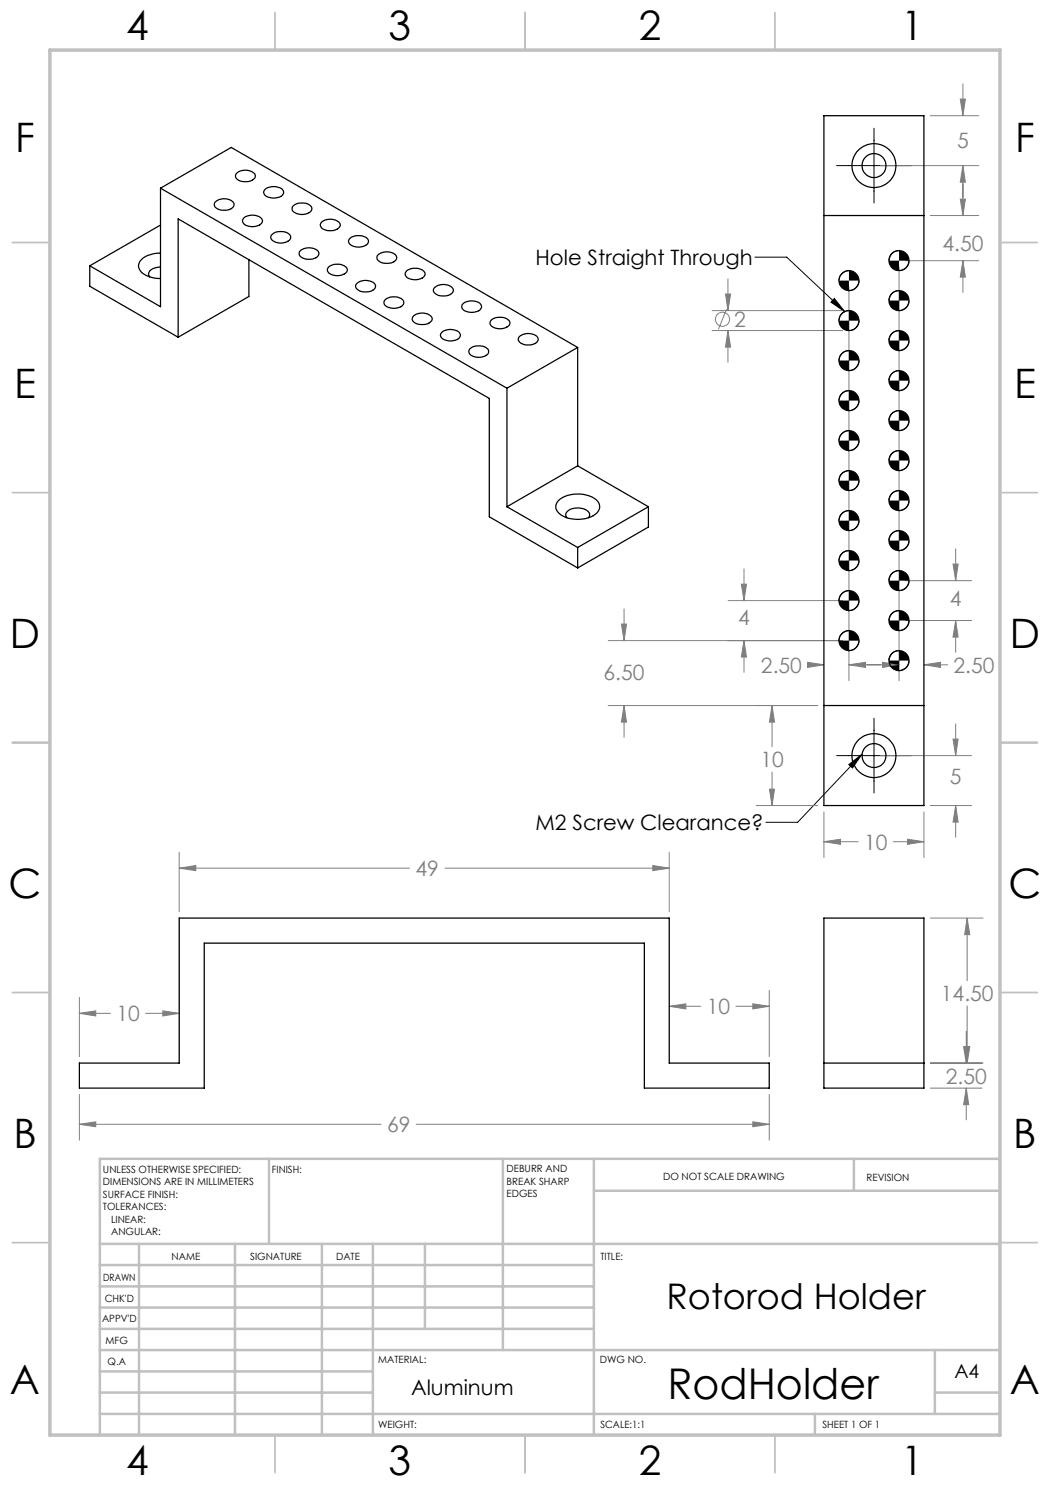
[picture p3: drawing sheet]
<svg xmlns="http://www.w3.org/2000/svg" width="210mm" height="297mm" viewBox="0 0 210 297" stroke-linecap="round" stroke-linejoin="round" font-family="sans-serif">
<g fill="none" stroke="#808080" stroke-width=".2">
<path d="M192.1 19.8h1l-.5 3.3zM192.6 16.8v6.3M176.1 33.1h19.7M186.1 23.1h9.7M192.1 39.8h1l-.5 3.3zM192.6 33.1l.5 3.3h-1zM192.6 33.1v10M145.1 58.8h1l-.5 3.3zM145.6 55.8v6.3M169.8 57.4v78.7M179.8 53.4v82.7M181.1 52.1h14.7"/>
<path d="M186.1 43.1h9.7M192.6 52.1l.5 3.3h-1zM192.6 52.1v6.4M142.4 62.1h26.1M142.4 66.1h26.1M145.3 61.8l-1.6 4.1M145.6 66.1l.5 3.3h-1zM145.6 66.1v6.4M148.3 116.8h1l-.5 3.3zM148.8 113.8v6.3M181.1 116.1h13.2M190.6 112.8h1l-.5 3.3z"/>
<path d="M191.1 109.8v6.3M121.6 128.1h46.9M124.3 124.8h1l-.5 3.3zM124.8 121.8v6.3M145.6 120.1h22.9M148.8 128.1l.5 3.3h-1zM148.8 128.1v6.4M161.5 132.5l3.3 .5-3.3 .5zM161.6 133h3.2M169.8 133l3.3-.5v1zM169.8 133h10M176.5 132.5l3.3 .5-3.3 .5z"/>
<path d="M181.1 124.1h13.2M184.8 133l3.3-.5v1zM184.8 133h4.7M191.1 124.1l.5 3.3h-1zM191.1 124.1v6.4M121.6 141.1h41.9M124.8 141.1l.5 3.3h-1zM124.8 141.1v6.4M153.9 157.8h1l-.5 3.3zM154.4 141.1l.5 3.3h-1zM154.4 141.1v8.3M154.4 154.4v6.7"/>
<path d="M176.1 151.1h18.2M190.6 147.8h1l-.5 3.3zM191.1 144.8v6.3M35.8 173.6l3.4-.5v1zM35.8 170.5v11.8M35.8 173.6h46.1M89 173.6h44.8M130.6 173.1l3.2 .5-3.2 .5zM133.8 170.5v11.8M151.2 161.1h12.3M164.8 168.3l3.3-.5v1.1zM164.8 162.4v9.1"/>
<path d="M164.8 168.3h6.8M178.6 168.3h6.2M181.5 167.8l3.3 .5-3.3 .6zM184.8 162.4v9.1M186.1 161.1h8.2M191.1 161.1l.5 3.3h-1zM191.1 161.1v6.4M15.9 199.5v11.8M153.8 198.1v13.2M186.1 183.6h10.5M193.4 183.6l.6 3.3h-1.1zM193.4 183.6v12.5"/>
<path d="M15.9 202.7l3.3-.5v1zM15.9 218.9v9.1M15.9 202.7h6.2M29.1 202.7h6.7M32.6 202.2l3.2 .5-3.2 .5zM133.8 201.3l3.4-.5v1zM133.8 201.3h6.4M147.2 201.3h6.6M150.6 200.8l3.2 .5-3.2 .5zM153.8 218.9v9.1M186.1 212.6h10.5M186.1 217.6h10.3"/>
<path d="M192.7 209.3h1l-.4 3.3zM192.9 209.3h1.1l-.6 3.3zM193.3 217.6l.4 3.3h-1zM193.3 206.3v6.3M193.3 217.6v6.4M193.4 201.2v11.4M15.9 224.9l3.3-.5v1zM15.9 224.9h60.3M83.3 224.9h70.5M150.6 224.4l3.2 .5-3.2 .5z"/>
<circle cx="144.5" cy="63.9" r="1.41"/>
</g>
<g fill="none" stroke="#000" stroke-width=".2">
<path d="M167.3 33.1h15M174.8 25.6v15M151 51.4h6.3l11.6 10.9M166.9 59.7l2 2.6-2.7-1.9zM169.8 54.1a2.04 2.04 0 0 0-2 2M171.8 56.1a2.04 2.04 0 0 1-2 2M179.8 50.1a1.98 1.98 0 0 0-2 2M179.8 58.1a1.98 1.98 0 0 0-2 2M181.8 52.1a1.98 1.98 0 0 1-2 2M169.8 78.1a1.98 1.98 0 0 0-2 2M169.8 70.1a1.98 1.98 0 0 0-2 2M169.8 62.1a2.04 2.04 0 0 0-2 2"/>
<path d="M171.8 72.1a2.04 2.04 0 0 1-2 2M171.8 64.1a1.98 1.98 0 0 1-2 2M179.8 74.1a2.04 2.04 0 0 0-2 2M179.8 66.1a2.04 2.04 0 0 0-2 2M181.8 76.1a1.98 1.98 0 0 1-2 2M181.8 68.1a1.98 1.98 0 0 1-2 2M181.8 60.1a1.98 1.98 0 0 1-2 2M169.8 94.1a2.04 2.04 0 0 0-2 2M169.8 86.1a2.04 2.04 0 0 0-2 2M171.8 96.1a1.98 1.98 0 0 1-2 2M171.8 88.1a2.04 2.04 0 0 1-2 2M171.8 80.1a2.04 2.04 0 0 1-2 2"/>
<path d="M179.8 98.1a2.04 2.04 0 0 0-2 2M179.8 90.1a1.98 1.98 0 0 0-2 2M179.8 82.1a2.04 2.04 0 0 0-2 2M181.8 92.1a1.98 1.98 0 0 1-2 2M181.8 84.1a1.92 1.92 0 0 1-2 2M169.8 118.1a2.04 2.04 0 0 0-2 2M169.8 110.1a1.98 1.98 0 0 0-2 2M169.8 102.1a1.98 1.98 0 0 0-2 2M171.8 112.1a2.04 2.04 0 0 1-2 2M171.8 104.1a1.98 1.98 0 0 1-2 2M179.8 114.1a2.04 2.04 0 0 0-2 2M179.8 106.1a2.04 2.04 0 0 0-2 2"/>
<path d="M181.8 116.1a1.92 1.92 0 0 1-2 2M181.8 108.1a1.98 1.98 0 0 1-2 2M181.8 100.1a1.98 1.98 0 0 1-2 2M169.8 126.1a2.04 2.04 0 0 0-2 2M171.8 128.1a2.04 2.04 0 0 1-2 2M171.8 120.1a2.04 2.04 0 0 1-2 2M179.8 130.1a1.98 1.98 0 0 0-2 2M179.8 122.1a1.98 1.98 0 0 0-2 2M181.8 132.1a1.98 1.98 0 0 1-2 2M181.8 124.1a1.98 1.98 0 0 1-2 2M167.3 151.1h15M169.8 152.9l2.6-2.1-1.9 2.8z"/>
<path d="M172.4 150.8l-12.9 13.7h-6.3M174.8 143.6v15"/>
</g>
<g fill="none" stroke="#c0c0c0" stroke-width=".35">
<path d="M55 2.5v7.5M105 2.5v7.5M155 2.5v7.5M2.5 48.5h7.5M200 48.5h7.5M2.5 98.5h7.5M200 98.5h7.5M2.5 148.5h7.5M200 148.5h7.5M2.5 198.5h7.5M200 198.5h7.5M2.5 248.5h7.5"/>
<path d="M200 248.5h7.5M55 287v7.5M105 287v7.5M155 287v7.5"/>
</g>
<g fill="none" stroke="#c0c0c0" stroke-width=".5">
<path d="M53.8 231.8v17M100.6 231.8v38.2M118.8 231.8v55.2M118.8 238.2h81.2M170.8 231.8v6.4M200 231.8h-180v55.2M20 248.8h180M20 257.3h98.8M20 253h98.8M27.8 248.8v38.2M47 248.8v38.2M64.4 248.8v38.2"/>
<path d="M74.6 248.8v38.2M85 248.8v17M20 265.8h98.8M20 261.5h98.8M20 278.5h54.6M20 274.3h54.6M20 270h180M187 278.5h13M187 270v12.8M20 282.8h180M163 282.8v4.2"/>
</g>
<path d="M10 10h190v277h-190z" fill="none" stroke="#c0c0c0" stroke-width=".7"/>
<path d="M166.9 59.7l2 2.6-2.7-1.9zM169.8 152.9l2.6-2.1-1.9 2.8zM177.8 52.1a1.98 1.98 0 0 0 2 2v-2zM179.8 50.1v2h2a1.98 1.98 0 0 0-2-2zM177.8 132.1a1.98 1.98 0 0 0 2 2v-2zM179.8 130.1v2h2a1.92 1.92 0 0 0-2-2zM177.8 124.1a1.98 1.98 0 0 0 2 2v-2zM179.8 122.1v2h2a1.98 1.98 0 0 0-2-2zM177.8 116.1a1.93 1.93 0 0 0 2 2v-2zM179.8 114.1v2h2a1.98 1.98 0 0 0-2-2zM177.8 108.1a1.98 1.98 0 0 0 2 2v-2zM179.8 106.1v2h2a1.98 1.98 0 0 0-2-2zM177.8 100.1a1.98 1.98 0 0 0 2 2v-2zM179.8 98.1v2h2a1.98 1.98 0 0 0-2-2zM177.8 92.1a1.98 1.98 0 0 0 2 2v-2zM179.8 90.1v2h2a1.92 1.92 0 0 0-2-2zM177.8 84.1a1.93 1.93 0 0 0 2 2v-2zM179.8 82.1v2h2a1.98 1.98 0 0 0-2-2zM177.8 76.1a1.98 1.98 0 0 0 2 2v-2zM179.8 74.1v2h2a1.98 1.98 0 0 0-2-2zM177.8 68.1a1.98 1.98 0 0 0 2 2v-2zM179.8 66.1v2h2a1.98 1.98 0 0 0-2-2zM177.8 60.1a1.98 1.98 0 0 0 2 2v-2zM179.8 58.1v2h2a1.92 1.92 0 0 0-2-2zM167.8 128.1a2.04 2.04 0 0 0 2 2v-2zM169.8 126.1v2h2a2.04 2.04 0 0 0-2-2zM167.8 120.1a2.04 2.04 0 0 0 2 2v-2zM169.8 118.1v2h2a2.04 2.04 0 0 0-2-2zM167.8 112.1a2.04 2.04 0 0 0 2 2v-2zM169.8 110.1v2h2a1.98 1.98 0 0 0-2-2zM167.8 104.1a1.98 1.98 0 0 0 2 2v-2zM169.8 102.1v2h2a2.04 2.04 0 0 0-2-2zM167.8 96.1a1.98 1.98 0 0 0 2 2v-2zM169.8 94.1v2h2a2.04 2.04 0 0 0-2-2zM167.8 88.1a2.04 2.04 0 0 0 2 2v-2zM169.8 86.1v2h2a2.04 2.04 0 0 0-2-2zM167.8 80.1a2.04 2.04 0 0 0 2 2v-2zM169.8 78.1v2h2a1.98 1.98 0 0 0-2-2zM167.8 72.1a2.04 2.04 0 0 0 2 2v-2zM169.8 70.1v2h2a2.04 2.04 0 0 0-2-2zM167.8 64.1a1.98 1.98 0 0 0 2 2v-2zM169.8 62.1v2h2a2.04 2.04 0 0 0-2-2zM167.8 56.1a2.04 2.04 0 0 0 2 2v-2zM169.8 54.1v2h2a2.04 2.04 0 0 0-2-2z" fill="#000"/>
<path d="M192.7 209.3h1l-.4 3.3zM193.3 217.6l.4 3.3h-1zM193.4 183.6l.6 3.3h-1.1zM192.9 209.3h1.1l-.6 3.3zM15.9 224.9l3.3-.5v1zM150.6 224.4l3.2 .5-3.2 .5zM35.8 173.6l3.4-.5v1zM130.6 173.1l3.2 .5-3.2 .5zM15.9 202.7l3.3-.5v1zM32.6 202.2l3.2 .5-3.2 .5zM150.6 200.8l3.2 .5-3.2 .5zM133.8 201.3l3.4-.5v1zM181.5 167.8l3.3 .5-3.3 .6zM164.8 168.3l3.3-.5v1.1zM154.4 141.1l.5 3.3h-1zM153.9 157.8h1l-.5 3.3zM145.1 58.8h1l-.5 3.3zM145.6 66.1l.5 3.3h-1zM161.5 132.5l3.3 .5-3.3 .5zM169.8 133l3.3-.5v1zM176.5 132.5l3.3 .5-3.3 .5zM184.8 133l3.3-.5v1zM124.3 124.8h1l-.5 3.3zM124.8 141.1l.5 3.3h-1zM148.8 128.1l.5 3.3h-1zM148.3 116.8h1l-.5 3.3zM190.6 112.8h1l-.5 3.3zM191.1 124.1l.5 3.3h-1zM192.1 39.8h1l-.5 3.3zM192.6 52.1l.5 3.3h-1zM190.6 147.8h1l-.5 3.3zM191.1 161.1l.5 3.3h-1zM192.6 33.1l.5 3.3h-1zM192.1 19.8h1l-.5 3.3z" fill="#808080"/>
<g fill="none" stroke="#000" stroke-width=".25">
<path d="M32.1 37.6l69.3 40M32.1 37.6v23.7l-14.1-8.1M32.1 37.6l14.1-8.1 69.3 40M47.4 34.6a2.74 2.74 0 0 1 3.6 .2 .99 .99 0 0 1-.9 1.4 2.47 2.47 0 0 1-3-.9v-.2zM53 37.8a2.79 2.79 0 0 1 3.6 .3 .97 .97 0 0 1-.8 1.3 2.76 2.76 0 0 1-3-.6 .75 .75 0 0 1 .2-1zM164.8 23.1h20v138h-20zM18 53.2v4.1l17.6 10.1M32.1 50.6a5.5 5.5 0 0 0-4.2 1.7 2.01 2.01 0 0 0 1.3 2.8l1.8 .5 1.1 .1M32.1 53.4a2.3 2.3 0 0 0-2.4 1.3l.2 .7M32.1 45l-14.1 8.2M43.1 40.3a2.54 2.54 0 0 1 3.7 .5 1.69 1.69 0 0 1-2.2 1.2 1.76 1.76 0 0 1-1.7-.9v-.6zM48.8 43.6a2.79 2.79 0 0 1 3.6 .2 .97 .97 0 0 1-.9 1.4 2.72 2.72 0 0 1-2.9-.6 .75 .75 0 0 1 .2-1z"/>
<path d="M49.8 51.9v7.4l-14.2 8.1M54.3 47.1a2.75 2.75 0 0 1 3.7 0 .99 .99 0 0 1-.8 1.3 2.54 2.54 0 0 1-3-.8zM58.7 41.1a2.8 2.8 0 0 1 3.6 .2 .99 .99 0 0 1-.8 1.4 2.76 2.76 0 0 1-3-.6 .8 .8 0 0 1 .2-1zM60.1 50.1a2.74 2.74 0 0 1 3.6 .2 .97 .97 0 0 1-.8 1.4 2.36 2.36 0 0 1-3.1-.9l.1-.5zM64.3 44.4a2.79 2.79 0 0 1 3.6 .2 .97 .97 0 0 1-.8 1.4 2.36 2.36 0 0 1-3-.9zM65.8 53.4a2.84 2.84 0 0 1 3.6 .2 .99 .99 0 0 1-.9 1.4 2.72 2.72 0 0 1-2.9-.6 .75 .75 0 0 1 .2-1zM70 47.7a2.8 2.8 0 0 1 3.6 .2 .99 .99 0 0 1-.8 1.3 2.54 2.54 0 0 1-3.1-.8l.1-.5zM71.4 56.6a2.74 2.74 0 0 1 3.6 .3 .99 .99 0 0 1-.8 1.3 2.49 2.49 0 0 1-3.1-.8zM75.7 50.9a2.74 2.74 0 0 1 3.5 .2 .99 .99 0 0 1-.8 1.4 2.76 2.76 0 0 1-2.9-.6 .86 .86 0 0 1 .2-1zM77.1 59.9a2.8 2.8 0 0 1 3.6 .2 .97 .97 0 0 1-.9 1.4 2.76 2.76 0 0 1-2.9-.6 .82 .82 0 0 1 .2-1zM81.3 54.2a2.79 2.79 0 0 1 3.6 .2 .97 .97 0 0 1-.8 1.4 2.72 2.72 0 0 1-3-.6 .75 .75 0 0 1 .2-1zM86.8 57.7a2.53 2.53 0 0 1 3.9 .2 1.71 1.71 0 0 1-2.3 1.3 1.61 1.61 0 0 1-1.7-1.3z"/>
<path d="M164.8 43.1h20M35.6 67.4v-23.6l62.3 35.9v23.7l17.6 10.2M82.7 63.2a2.58 2.58 0 0 1 3.7 .4 1.49 1.49 0 0 1-1.7 1.3 1.71 1.71 0 0 1-2.3-1.3zM88.4 66.4a2.74 2.74 0 0 1 3.6 .3 .97 .97 0 0 1-.8 1.3 2.54 2.54 0 0 1-3.1-.8zM92.6 60.7a2.74 2.74 0 0 1 3.6 .3 1.09 1.09 0 0 1-1.2 1.4 2.22 2.22 0 0 1-2.6-.9v-.5zM94.1 69.7a2.85 2.85 0 0 1 3.5 .2 .99 .99 0 0 1-.8 1.4 2.67 2.67 0 0 1-2.9-.6 .74 .74 0 0 1 .2-1zM98.3 64a2.66 2.66 0 0 1 3.7 .4 1.32 1.32 0 0 1-1.4 1.3 2.22 2.22 0 0 1-2.6-1v-.3zM101.4 77.6v23.7M104 67.2a2.74 2.74 0 0 1 3.5 .3 .97 .97 0 0 1-.8 1.3 2.42 2.42 0 0 1-3.1-.8zM115.5 69.5v23.7M115.5 69.5l-14.1 8.1M115.5 93.2l-14.1 8.1"/>
<path d="M115.5 93.2l14.2 8.1M101.4 101.3l14.1 8.2M111.7 100.2a6.4 6.4 0 0 1 7.6-.2 1.83 1.83 0 0 1-.7 3.1 6.6 6.6 0 0 1-6.8-.4 1.64 1.64 0 0 1-.1-2.5zM113.3 103.5v-.1a1.12 1.12 0 0 1 .7-1.5 3.3 3.3 0 0 1 3.9 .8v.5l-.2 .3M115.5 109.5v4.1M129.7 101.3l-14.2 8.2M129.7 101.3v4.1l-14.2 8.2M164.8 141.1h20M35.8 183.6h98v29h20v5h-24.9v-29h-88v29h-25v-5h19.9zM164.8 183.6h20v34h-20zM164.8 212.6h20"/>
<circle cx="174.8" cy="33.1" r="2.4"/>
<circle cx="174.8" cy="33.1" r="4.4"/>
<circle cx="169.8" cy="56.1" r="2"/>
<circle cx="179.8" cy="52.1" r="2"/>
<circle cx="169.8" cy="64.1" r="1.99"/>
<circle cx="169.8" cy="72.1" r="1.99"/>
<circle cx="179.8" cy="60.1" r="2"/>
<circle cx="179.8" cy="76.1" r="2.01"/>
<circle cx="179.8" cy="68.1" r="2.01"/>
<circle cx="169.8" cy="96.1" r="1.99"/>
<circle cx="169.8" cy="80.1" r="1.99"/>
<circle cx="169.8" cy="88.1" r="2"/>
<circle cx="179.8" cy="84.1" r="2"/>
<circle cx="179.8" cy="92.1" r="2"/>
<circle cx="169.8" cy="104.1" r="1.99"/>
<circle cx="169.8" cy="112.1" r="1.99"/>
<circle cx="179.8" cy="100.1" r="2"/>
<circle cx="179.8" cy="116.1" r="2"/>
<circle cx="179.8" cy="108.1" r="2.01"/>
<circle cx="169.8" cy="120.1" r="1.99"/>
<circle cx="169.8" cy="128.1" r="2"/>
<circle cx="179.8" cy="124.1" r="2"/>
<circle cx="179.8" cy="132.1" r="2"/>
<circle cx="174.8" cy="151.1" r="2.4"/>
<circle cx="174.8" cy="151.1" r="4.4"/>
</g>
<text font-size="8.5" x="133.5" y="279.7">RodHolder</text>
<g font-size="8.1">
<text x="25.2" y="8">4</text>
<text x="77.7" y="8">3</text>
<text x="127.7" y="8">2</text>
<text x="180.2" y="8">1</text>
<text x="3" y="30.4">F</text>
<text x="203" y="30.4">F</text>
<text x="2.8" y="79.6">E</text>
<text x="202.8" y="79.6">E</text>
<text x="2" y="129.6">D</text>
<text x="202" y="129.6">D</text>
<text x="1.7" y="179.6">C</text>
<text x="201.7" y="179.6">C</text>
<text x="2.7" y="229.6">B</text>
<text x="202.7" y="229.6">B</text>
<text x="2" y="278.9">A</text>
<text x="202" y="278.9">A</text>
<text x="25.2" y="295">4</text>
<text x="77.7" y="295">3</text>
<text x="127.7" y="295">2</text>
<text x="180.2" y="295">1</text>
</g>
<text font-size="7.1" x="133.3" y="261.7">Rotorod Holder</text>
<g font-size="4.2" fill="#808080">
<text x="191.4" y="29.7">5</text>
<text x="188.5" y="50.2">4.50</text>
<text x="146.8" y="65.4">2</text>
<text x="147.6" y="125.1">4</text>
<text x="190" y="121.1">4</text>
<text x="120.7" y="135.9">6.50</text>
<text x="152.2" y="134.6">2.50</text>
<text x="190.7" y="134.5">2.50</text>
<text x="152.1" y="153.5">10</text>
<text x="190" y="156.8">5</text>
<text x="172.8" y="169.9">10</text>
<text x="83.1" y="175.2">49</text>
<text x="141.3" y="202.9">10</text>
<text x="188.2" y="200.2">14.50</text>
<text x="23.3" y="204.3">10</text>
<text x="189.2" y="216.8">2.50</text>
<text x="77.4" y="226.4">69</text>
</g>
<g font-size="4.2">
<text x="107.1" y="53">Hole Straight Through</text>
<text x="107.1" y="166.1">M2 Screw Clearance?</text>
<text x="82.2" y="279">Aluminum</text>
</g>
<text font-size="3.9" x="190.9" y="275.5">A4</text>
<g font-size="2">
<text x="20.6" y="234.6">UNLESS OTHERWISE SPECIFIED:</text>
<text x="20.6" y="237.1">DIMENSIONS ARE IN MILLIMETERS</text>
<text x="20.6" y="239.6">SURFACE FINISH:</text>
<text x="54.4" y="234.6">FINISH:</text>
<text x="101.3" y="234.5">DEBURR AND</text>
<text x="101.3" y="237">BREAK SHARP</text>
<text x="101.3" y="239.5">EDGES</text>
<text x="132.6" y="236">DO NOT SCALE DRAWING</text>
<text x="173.3" y="236.2">REVISION</text>
<text x="20.6" y="242.1">TOLERANCES:</text>
<text x="22.2" y="244.6">LINEAR:</text>
<text x="22.2" y="247.1">ANGULAR:</text>
<text x="34.3" y="252">NAME</text>
<text x="50" y="251.9">SIGNATURE</text>
<text x="67.2" y="251.9">DATE</text>
<text x="120.1" y="251.9">TITLE:</text>
<text x="20.6" y="256.1">DRAWN</text>
<text x="20.9" y="260.3">CHK'D</text>
<text x="20.4" y="264.4">APPV'D</text>
<text x="21.1" y="268.8">MFG</text>
<text x="21.5" y="273">Q.A</text>
<text x="75.6" y="272.5">MATERIAL:</text>
<text x="120" y="272.5">DWG NO.</text>
<text x="75.6" y="285.5">WEIGHT:</text>
<text x="120.1" y="285.6">SCALE:1:1</text>
<text x="164.5" y="285.6">SHEET 1 OF 1</text>
</g>
</svg>
